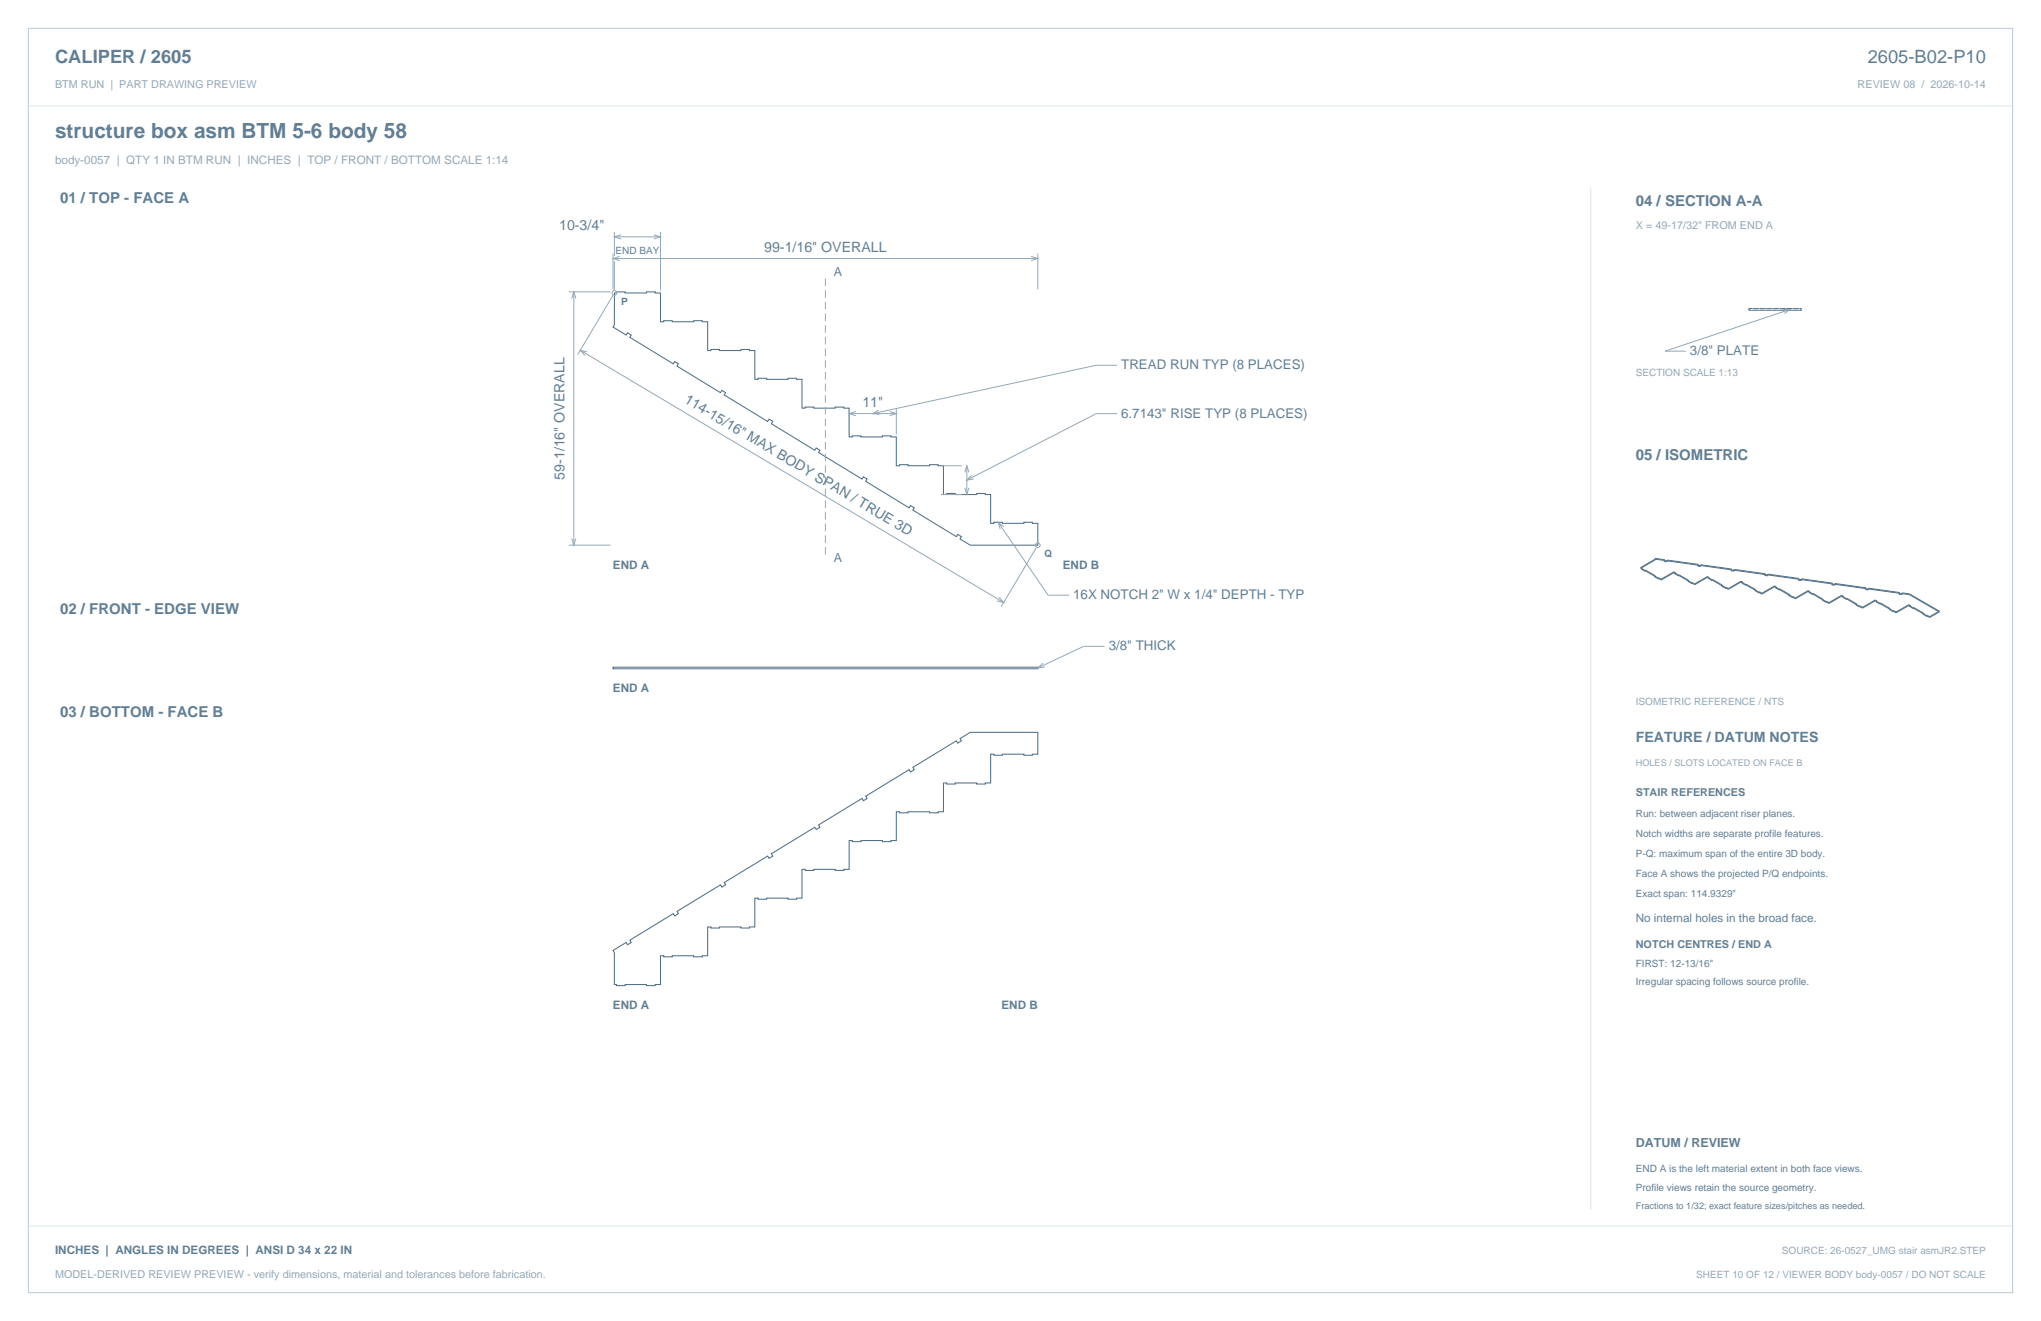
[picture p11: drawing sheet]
<svg xmlns="http://www.w3.org/2000/svg" width="864mm" height="559mm" viewBox="0 0 864 559" stroke-linecap="round" stroke-linejoin="round" font-family="sans-serif">
<path d="M12 12h839.6v534.8h-839.6z" fill="none" stroke="#b8cad8" stroke-width=".42"/>
<path d="M12 44.8h839.6M673.1 79.4v432.1" fill="none" stroke="#dbe5ed" stroke-width=".42"/>
<path d="M260 123.9h.9v-.4h3.6v.4h9.1v-.4h3.6v.4h2.3v12.2h1.3v-.4h3.7v.4h9v-.4h3.7v.4h2.2v12.2h1.4v-.5h3.6v.5h9.1v-.5h3.6v.5h2.3v12.2h1.3v-.5h3.7v.5h9v-.5h3.7v.5h2.2v12.2h1.4v-.5h3.6v.5h9.1v-.5h3.6v.5h2.3v12.1h1.4v-.4h3.6v.4h9.1v-.4h3.6v.4h2.3v12.2h1.3v-.4h3.6v.4h9.1v-.4h3.6v.4h2.3v12.2h1.4v-.5h3.6v.5h9.1v-.5h3.6v.5h2.3v12.2h1.3v-.5h3.7v.5h9v-.5h3.7v.5h2.2v9.2h-28.6l-4.3-2.6 .6-1-1.6-1-.6 1-18.3-11.2 .5-1-1.5-.9-.6 .9-18.4-11.2 .6-1-1.6-.9-.6 .9-18.4-11.2 .6-.9-1.5-1-.6 1-18.4-11.3 .6-.9-1.6-1-.6 1-18.4-11.2 .6-1-1.6-1-.5 1-18.4-11.2 .6-1-1.6-.9-.6 .9-18.4-11.2 .6-1-1.6-.9-.6 .9-5.5-3.4 .6-.9zM259.4 402.1l5.5-3.4 .6 .9 1.6-.9-.6-1 18.4-11.2 .6 1 1.6-1-.6-1 18.4-11.2 .5 1 1.6-1-.6-1 18.4-11.2 .6 1 1.6-1-.6-.9 18.4-11.3 .6 1 1.5-1-.6-.9 18.4-11.2 .6 .9 1.6-.9-.6-1 18.4-11.2 .6 .9 1.5-.9-.5-1 18.3-11.2 .6 1 1.6-1-.6-1 4.3-2.6h28.6v9.2h-2.2v.5h-3.7v-.5h-9v.5h-3.7v-.5h-1.3v12.2h-2.3v.5h-3.6v-.5h-9.1v.5h-3.6v-.5h-1.4v12.2h-2.3v.4h-3.6v-.4h-9.1v.4h-3.6v-.4h-1.3v12.2h-2.3v.4h-3.6v-.4h-9.1v.4h-3.6v-.4h-1.4v12.2h-2.3v.4h-3.6v-.4h-9.1v.4h-3.6v-.4h-1.4v12.1h-2.2v.5h-3.7v-.5h-9v.5h-3.7v-.5h-1.3v12.2h-2.3v.5h-3.6v-.5h-9.1v.5h-3.6v-.5h-1.4v12.2h-2.2v.4h-3.7v-.4h-9v.4h-3.7v-.4h-1.3v12.2h-2.3v.4h-3.6v-.4h-9.1v.4h-3.6v-.4h-.9v-13.5z" fill="none" stroke="#536f85" stroke-width=".44"/>
<g fill="none" stroke="#93a8b9" stroke-width=".42">
<path d="M260 98.1v10.2M262.8 99.3l-2.8 .9 2.8 .9M276.6 99.3l2.9 .9-2.9 .9M279.5 98.1v24.8M259.4 107.2v15.2M259.4 109.4h179.7M260 110.4v12.5M260 100.2h19.5M262.2 108.5l-2.8 .9 2.8 .8M436.3 108.5l2.8 .9-2.8 .8M439.1 107.2v15.2M240.7 123.5h17.6"/>
<path d="M241.9 126.3l.9-2.8 .9 2.8M242.8 123.5v107.1M259.4 124.8l-15 25.2M245.5 148.2l179.2 106.7M248.4 148.9l-2.9-.7 2 2.2M472.6 154.5h-8.8l-94.5 20.5M359.3 172.8v11M359.3 175h20M362.1 174.1l-2.8 .9 2.8 .8M371.8 173.5l-2.5 1.5 2.9 .2M376.4 174.1l2.9 .9-2.9 .8M379.3 172.8v11"/>
<path d="M472.6 175h-8.8l-54.7 28.1M398.2 197h8.8M408.2 199.8l.9-2.8 .9 2.8M409.1 197v12.2M398.2 209.2h8.8M408.2 206.4l.9 2.8 .9-2.8M411.2 201l-2.1 2.1 2.9-.5M240.7 230.6h17.6M241.9 227.8l.9 2.8 .9-2.8M422.3 220.9l21.2 30.9h8.8M424.7 222.8l-2.4-1.9 .9 2.9M438.6 231.5l-15 25.2"/>
<path d="M422.7 252.7l2 2.2-2.9-.7M467.3 273.4h-8.8l-19.4 9.2M441.3 280.6l-2.2 2 3-.4"/>
<circle cx="260" cy="123.9" r=".99"/>
<circle cx="439.1" cy="230.6" r=".99"/>
</g>
<path d="M349.2 117.8v118.1" fill="none" stroke="#93a8b9" stroke-width=".42" stroke-dasharray="3.2 1.8" stroke-linecap="butt"/>
<path d="M259.4 282.2h179.7v.7h-179.7z" fill="none" stroke="#536f85" stroke-width=".42"/>
<path d="M740 130.5h22.1v.8h-22.1z" fill-rule="evenodd" fill="#f2f6f9" stroke="#536f85" stroke-width=".42"/>
<path d="M741.8 130.5l-.7 .8M744.6 130.5l-.7 .8M747.4 130.5l-.7 .8M750.3 130.5l-.8 .8M753.1 130.5l-.7 .8M755.9 130.5l-.7 .8M758.7 130.5l-.7 .8M761.6 130.5l-.8 .8M12 518.6h839.6" fill="none" stroke="#dbe5ed" stroke-width=".42"/>
<path d="M754.5 131l2.9-.1-2.4 1.7M757.4 130.9l-52.9 17.6h8.8" fill="none" stroke="#93a8b9" stroke-width=".42"/>
<g fill="none" stroke="#536f85" stroke-width=".42">
<path d="M700.2 236.9l-5.9 3.5M700.2 236.6v.3M700.2 236.6l-5.9 3.4M700.4 236.2v.3M700.4 236.5l3.9 .6M700.4 236.2l3.9 .6M700.4 236.2l-.2 .4M700.4 236.5l-.2 .4M704.2 237.1l1.1 .2M704.2 237.5l1.1 .2M704.2 237.1v.4M704.3 236.8v.3"/>
<path d="M704.3 236.8l-.1 .3M704.3 237.1l-.1 .4M705.3 237.3v.4M705.5 236.9l-.2 .4M705.5 237.3l13 1.8M705.5 236.9l13 1.8M705.5 236.9v.4M705.5 237.3l-.2 .4M718.4 239.1l1.1 .2M718.4 239.5l1.1 .1M718.4 239.1v.4M718.5 238.7l-.1 .4"/>
<path d="M718.5 238.7v.4M718.5 239.1l-.1 .4M719.5 239.3v.3M719.7 239.2l13 1.9M719.7 238.9l13 1.8M719.7 238.9l-.2 .4M719.7 238.9v.3M719.7 239.2l-.2 .4M694.3 240l.4 .3M694.3 240.4l.4 .2M694.3 240v.4M694.5 240.4l1.6 .9"/>
<path d="M694.5 240.7l1.6 .9M694.5 240.4v.3M694.7 240.3l-.2 .1M694.7 240.6l-.2 .1M694.7 240.3v.3M696.1 241.3v.3M696.3 241.5l-.2 .1M696.3 241.2l4 2.3M696.3 241.5l4 2.3M696.3 241.2v.3M696.3 241.2l-.2 .1M700.1 243.6l1.6 .9"/>
<path d="M700.1 244l1.6 .9M700.1 243.6v.4M700.3 243.5v.3M700.3 243.5l-.2 .1M700.3 243.8l-.2 .2M701.7 244.5v.4M701.9 244.8l-.2 .1M701.9 244.4l1 .6M701.9 244.8l1 .5M701.9 244.4l-.2 .1M701.9 244.4v.4M702.9 245v.3"/>
<path d="M708.3 241.9l.6 .3M708.3 241.9v.3M708.3 242.2l.6 .4M708.3 241.9l-5.4 3.1M708.3 242.2l-5.4 3.1M708.7 242.7l1.6 .9M708.7 242.4v.3M708.7 242.4l1.6 .9M708.9 242.2l-.2 .2M708.9 242.2v.4M708.9 242.6l-.2 .1M710.3 243.3v.3"/>
<path d="M710.5 243.2l4 2.3M710.5 243.2v.3M710.5 243.5l4 2.3M710.5 243.5l-.2 .1M710.5 243.2l-.2 .1M714.3 245.9l1.6 1M714.3 245.6v.3M714.3 245.6l1.6 .9M714.5 245.8l-.2 .1M714.5 245.5l-.2 .1M714.5 245.5v.3M715.9 246.5v.4"/>
<path d="M716.1 246.4l1 .6M716.1 246.4v.4M716.1 246.8l1 .5M716.1 246.4l-.2 .1M716.1 246.8l-.2 .1M717.1 247v.3M722.5 244.2l.6 .4M722.5 243.9l-5.4 3.1M722.5 244.2l-5.4 3.1M722.5 243.9v.3M722.5 243.9l.6 .3M722.9 244.7l1.6 .9"/>
<path d="M722.9 244.3l1.6 1M722.9 244.3v.4M723.1 244.2l-.2 .1M723.1 244.2v.4M723.1 244.6l-.2 .1M724.5 245.3v.3M724.7 245.5l4 2.3M724.7 245.2v.3M724.7 245.2l-.2 .1M724.7 245.5l-.2 .1M724.7 245.2l4 2.3M728.5 247.6v.3"/>
<path d="M728.5 247.9l1.6 1M728.5 247.6l1.6 .9M728.7 247.5l-.2 .1M728.7 247.8l-.2 .1M728.7 247.5v.3M730.1 248.5v.4M730.3 248.7l1 .6M730.3 248.7l-.2 .2M730.3 248.4v.3M730.3 248.4l-.2 .1M730.3 248.4l1 .6M731.3 249v.3"/>
<path d="M732.6 241.1l1.1 .2M732.6 241.5l1.1 .1M732.6 241.1v.4M732.7 240.7l-.1 .4M732.7 241.1l-.1 .4M732.7 240.7v.4M733.7 241.3v.3M733.9 240.9v.3M733.9 241.2l13 1.8M733.9 240.9l-.2 .4M733.9 240.9l13 1.8M733.9 241.2l-.2 .4"/>
<path d="M736.7 245.9l.6 .3M736.7 246.2l.6 .4M736.7 245.9v.3M736.7 245.9l-5.4 3.1M736.7 246.2l-5.4 3.1M737.1 246.3l1.6 1M737.1 246.7l1.6 .9M737.1 246.3v.4M737.3 246.2l-.2 .1M737.3 246.6l-.2 .1M737.3 246.2v.4M738.7 247.3v.3"/>
<path d="M738.9 247.1l4 2.3M738.9 247.5l4 2.3M738.9 247.5l-.2 .1M738.9 247.1v.4M738.9 247.1l-.2 .2M742.7 249.6l1.6 .9M742.7 249.9l1.6 .9M742.7 249.6v.3M742.9 249.8l-.2 .1M742.9 249.4v.4M742.9 249.4l-.2 .2M744.3 250.5v.3"/>
<path d="M744.5 250.4l1 .6M744.5 250.7l1 .6M744.5 250.4v.3M744.5 250.4l-.2 .1M744.5 250.7l-.2 .1M745.5 251v.3M746.8 243.1l1.1 .2M746.8 243.4l1.1 .2M746.8 243.1v.3M746.9 243l-.1 .4M746.9 242.7l-.1 .4M746.9 242.7v.3"/>
<path d="M747.9 243.3v.3M748 243.2l14.1 2M748 243.2l-.1 .4M748 242.9l13.1 1.8M748 242.9v.3M748 242.9l-.1 .4M750.9 247.8l.6 .4M750.9 248.2l-5.4 3.1M750.9 247.8v.4M750.9 247.8l-5.4 3.2M750.9 248.2l.6 .3M751.3 248.3l1.6 .9"/>
<path d="M751.3 248.7l1.6 .9M751.3 248.3v.4M751.5 248.2v.3M751.5 248.5l-.2 .2M751.5 248.2l-.2 .1M752.9 249.2v.4M753.1 249.1l4 2.3M753.1 249.1l-.2 .1M753.1 249.1v.4M753.1 249.5l4 2.3M753.1 249.5l-.2 .1M756.9 251.5l1.6 1"/>
<path d="M756.9 251.9l1.6 .9M756.9 251.5v.4M757.1 251.4v.4M757.1 251.8l-.2 .1M757.1 251.4l-.2 .1M758.5 252.5v.3M758.7 252.4l1 .5M758.7 252.7l-.2 .1M758.7 252.7l1 .6M758.7 252.4l-.2 .1M758.7 252.4v.3M759.7 252.9v.4"/>
<path d="M761 245.4l1.1 .2M761.1 244.7l-.1 .7M762.1 245.2v.4M762.2 244.8l13.1 1.9M762.2 245.2l14.1 2M762.2 244.8v.4M762.2 245.2l-.1 .4M762.2 244.8l-.1 .4M765.1 250.2l.6 .3M765.1 249.8v.4M765.1 249.8l.6 .4M765.1 250.2l-5.4 3.1"/>
<path d="M765.1 249.8l-5.4 3.1M765.5 250.3l1.6 .9M765.5 250.3v.3M765.5 250.6l1.6 1M765.7 250.2v.3M765.7 250.2l-.2 .1M765.7 250.5l-.2 .1M767.1 251.2v.4M767.3 251.4l4 2.4M767.3 251.4l-.2 .2M767.3 251.1l4 2.3M767.3 251.1v.3"/>
<path d="M767.3 251.1l-.2 .1M771.1 253.5l1.6 1M771.1 253.5v.4M771.1 253.9l1.6 .9M771.3 253.8l-.2 .1M771.3 253.4l-.2 .1M771.3 253.4v.4M772.7 254.5v.3M772.9 254.7l1 .6M772.9 254.3v.4M772.9 254.3l1 .6M772.9 254.3l-.2 .2"/>
<path d="M772.9 254.7l-.2 .1M773.9 254.9v.4M775.2 247.4l1.1 .2M775.3 246.7l-.1 .7M776.3 247.2v.4M776.4 247.2l-.1 .4M776.4 246.8l13.1 1.9M776.4 246.8v.4M776.4 246.8l-.1 .4M776.4 247.2l13.1 1.8M779.3 251.8l.6 .4M779.3 251.8v.4"/>
<path d="M779.3 251.8l-5.4 3.1M779.3 252.2l.6 .3M779.3 252.2l-5.4 3.1M779.7 252.6l1.6 .9M779.7 252.3l1.6 .9M779.7 252.3v.3M779.9 252.2v.3M779.9 252.5l-.2 .1M779.9 252.2l-.2 .1M781.3 253.2v.3M781.5 253.1l4 2.3M781.5 253.1l-.2 .1"/>
<path d="M781.5 253.4l-.2 .1M781.5 253.4l4 2.3M781.5 253.1v.3M785.3 255.9l1.6 .9M785.3 255.5l1.6 .9M785.3 255.5v.4M785.5 255.4l-.2 .1M785.5 255.4v.3M785.5 255.7l-.2 .2M786.9 256.4v.4M787.1 256.3l-.2 .1M787.1 256.3v.4"/>
<path d="M787.1 256.3l1 .6M787.1 256.7l1 .6M787.1 256.7l-.2 .1M788.1 256.9v.4M789.4 249.1l1.1 .1M789.4 249.4l1.1 .2M789.4 249.1v.3M789.5 249l-.1 .4M789.5 248.7l-.1 .4M789.5 248.7v.3M790.5 249.2v.4M790.6 248.8l13.1 1.8"/>
<path d="M790.6 248.8v.4M790.6 248.8l-.1 .4M790.6 249.2l13.1 1.8M790.6 249.2l-.1 .4M793.5 254.1l-5.4 3.2M793.5 253.8l.6 .3M793.5 254.1l.6 .4M793.5 253.8v.3M793.5 253.8l-5.4 3.1M793.9 254.3l1.6 .9M793.9 254.6l1.6 .9M793.9 254.3v.3"/>
<path d="M794.1 254.1l-.2 .2M794.1 254.5l-.2 .1M794.1 254.1v.4M795.5 255.2v.3M795.7 255.1v.3M795.7 255.1l4 2.3M795.7 255.4l-.2 .1M795.7 255.1l-.2 .1M795.7 255.4l4 2.3M799.5 257.5l1.6 .9M799.5 257.8l1.6 1M799.5 257.5v.3"/>
<path d="M799.7 257.7l-.2 .1M799.7 257.4v.3M799.7 257.4l-.2 .1M801.1 258.4v.4M801.3 258.3v.4M801.3 258.3l1 .6M801.3 258.7l1 .5M801.3 258.3l-.2 .1M801.3 258.7l-.2 .1M802.3 258.9v.3M803.6 251l1.1 .2M803.6 251.4l1.1 .1"/>
<path d="M803.6 251v.4M803.7 250.6v.4M803.7 250.6l-.1 .4M803.7 251l-.1 .4M804.7 251.2v.3M804.8 251.1l-.1 .4M804.8 250.8l3.1 .4M804.8 251.1l3.1 .5M804.8 250.8v.3M804.8 250.8l-.1 .4M807.7 255.8v.3M807.7 256.1l.6 .4"/>
<path d="M807.7 255.8l.6 .3M807.7 255.8l-5.4 3.1M807.7 256.1l-5.4 3.1M807.9 251.6l12.7 7.3M807.9 251.2l12.7 7.3M807.9 251.2v.4M808.1 256.2l1.6 1M808.1 256.2v.4M808.1 256.6l1.6 .9M808.3 256.5l-.2 .1M808.3 256.1l-.2 .1M808.3 256.1v.4"/>
<path d="M809.7 257.2v.3M809.9 257.1v.3M809.9 257.4l-.2 .1M809.9 257.1l-.2 .1M809.9 257.4l4 2.3M809.9 257.1l4 2.3M813.7 259.5v.3M813.7 259.5l1.6 .9M813.7 259.8l1.6 1M813.9 259.4l-.2 .1M813.9 259.4v.3M813.9 259.7l-.2 .1"/>
<path d="M820.6 258.5v.4M820.6 258.5l-4.1 2.4M820.6 258.9l-4.1 2.3M815.3 260.4v.4M815.5 260.6l-.2 .2M815.5 260.6l1 .6M815.5 260.3l1 .6M815.5 260.3v.3M815.5 260.3l-.2 .1M816.5 260.9v.3"/>
</g>
<text font-size="8.8" fill="#617e94" x="23.3" y="58.2">structure box asm BTM 5-6 body 58</text>
<g font-size="7.8" fill="#617e94">
<text x="23.3" y="26.8">CALIPER / 2605</text>
<text x="790.3" y="26.8">2605-B02-P10</text>
</g>
<g font-size="6.3" fill="#617e94">
<text x="25.4" y="86.1">01 / TOP - FACE A</text>
<text x="692.1" y="87.1">04 / SECTION A-A</text>
<text x="692.1" y="194.4">05 / ISOMETRIC</text>
<text x="25.4" y="259.6">02 / FRONT - EDGE VIEW</text>
<text x="25.4" y="303.4">03 / BOTTOM - FACE B</text>
</g>
<g font-size="6" fill="#617e94">
<text x="236.6" y="97.4">10-3/4&quot;</text>
<text x="323.4" y="106.5">99-1/16&quot; OVERALL</text>
<text x="289.2" y="170.1" transform="rotate(31 289.2 170.1)">114-15/16&quot; MAX BODY SPAN / TRUE 3D</text>
<text x="364.9" y="172.1">11&quot;</text>
<text x="238.9" y="202.9" transform="rotate(-90 238.9 202.9)">59-1/16&quot; OVERALL</text>
<text x="692.1" y="314">FEATURE / DATUM NOTES</text>
</g>
<g font-size="5.6" fill="#617e94">
<text x="715.1" y="150.3">3/8&quot; PLATE</text>
<text x="474.4" y="156.3">TREAD RUN TYP (8 PLACES)</text>
<text x="474.4" y="176.7">6.7143&quot; RISE TYP (8 PLACES)</text>
<text x="454.1" y="253.5">16X NOTCH 2&quot; W x 1/4&quot; DEPTH - TYP</text>
<text x="469.1" y="275.2">3/8&quot; THICK</text>
</g>
<g font-size="5.3" fill="#617e94">
<text x="352.8" y="116.8">A</text>
<text x="352.8" y="237.7">A</text>
<text x="692.1" y="485.1">DATUM / REVIEW</text>
</g>
<text font-size="4.9" fill="#93a8b9" x="23.3" y="69.5">body-0057 | QTY 1 IN BTM RUN | INCHES | TOP / FRONT / BOTTOM SCALE 1:14</text>
<g font-size="4.9" fill="#617e94">
<text x="259.4" y="240.8">END A</text>
<text x="449.7" y="240.8">END B</text>
<text x="259.4" y="292.8">END A</text>
<text x="692.1" y="390.2">No internal holes in the broad face.</text>
<text x="259.4" y="426.8">END A</text>
<text x="423.8" y="426.8">END B</text>
<text x="23.3" y="530.6">INCHES | ANGLES IN DEGREES | ANSI D 34 x 22 IN</text>
</g>
<g font-size="4.6" fill="#93a8b9">
<text x="23.3" y="37">BTM RUN | PART DRAWING PREVIEW</text>
<text x="786" y="37">REVIEW 08 / 2026-10-14</text>
<text x="692.1" y="97">X = 49-17/32&quot; FROM END A</text>
<text x="23.3" y="540.5">MODEL-DERIVED REVIEW PREVIEW - verify dimensions, material and tolerances before fabrication.</text>
</g>
<g font-size="4.6" fill="#617e94">
<text x="692.1" y="336.9">STAIR REFERENCES</text>
<text x="692.1" y="401.1">NOTCH CENTRES / END A</text>
</g>
<g font-size="4.2" fill="#617e94">
<text x="260.4" y="107.2">END BAY</text>
<text x="262.8" y="128.9">P</text>
<text x="441.9" y="235.6">Q</text>
<text x="692.1" y="345.7">Run: between adjacent riser planes.</text>
<text x="692.1" y="354.2">Notch widths are separate profile features.</text>
<text x="692.1" y="362.7">P-Q: maximum span of the entire 3D body.</text>
<text x="692.1" y="371.1">Face A shows the projected P/Q endpoints.</text>
<text x="692.1" y="379.6">Exact span: 114.9329&quot;</text>
<text x="692.1" y="408.9">FIRST: 12-13/16&quot;</text>
<text x="692.1" y="416.6">Irregular spacing follows source profile.</text>
<text x="692.1" y="495.7">END A is the left material extent in both face views.</text>
<text x="692.1" y="503.8">Profile views retain the source geometry.</text>
</g>
<g font-size="4.2" fill="#93a8b9">
<text x="692.1" y="159.1">SECTION SCALE 1:13</text>
<text x="692.1" y="298.1">ISOMETRIC REFERENCE / NTS</text>
<text x="754" y="530.6">SOURCE: 26-0527_UMG stair asmJR2.STEP</text>
<text x="717.7" y="540.5">SHEET 10 OF 12 / VIEWER BODY body-0057 / DO NOT SCALE</text>
</g>
<text font-size="3.9" fill="#93a8b9" x="692.1" y="323.8">HOLES / SLOTS LOCATED ON FACE B</text>
<text font-size="3.9" fill="#617e94" x="692.1" y="511.5">Fractions to 1/32; exact feature sizes/pitches as needed.</text>
</svg>
